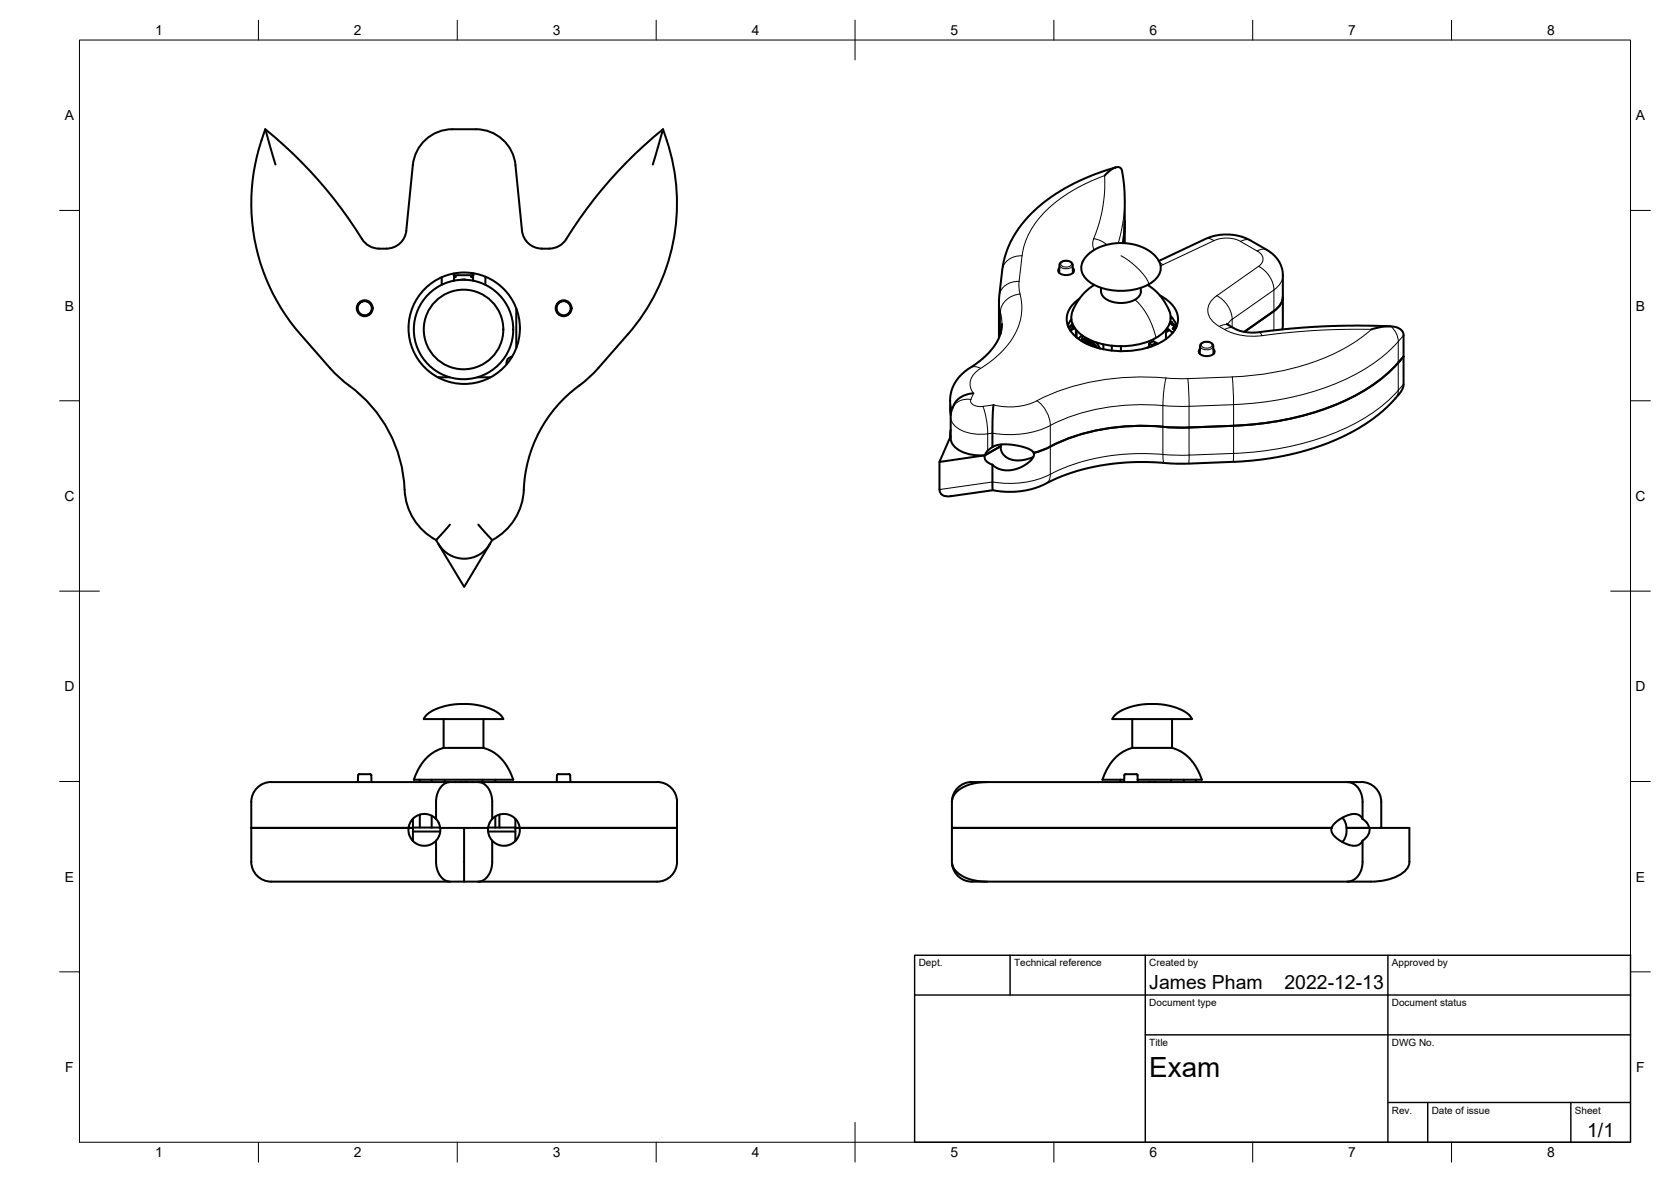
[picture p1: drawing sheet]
<svg xmlns="http://www.w3.org/2000/svg" width="420mm" height="297mm" viewBox="0 0 420 297" stroke-linecap="round" stroke-linejoin="round" font-family="sans-serif">
<!-- layer: Visible -->
<g fill="none" stroke="#000" stroke-width=".51">
<path d="M66.7 32.5l2.6 8.8M166.7 32.5l-2.6 8.8M167.7 35.3a50 50 0 0 1-9.9 48.7l-7.3 8.5M167.7 35.3l-1-2.8a110.2 110.2 0 0 0-24.4 27.6M277.7 44.1l1.2-1.1 1.4-.9 1-.1 .7 .5 .7 5.5 .1 7.5M280.5 42.1l-4.6 1.5-3.6 1.4-4.3 2.2-2.5 1.5-4.8 3.7-2.2 2.1-2.4 3-2.5 4.3-1.4 4.6-1 8.2v10.3M282.8 55.5l-.4 5.6M282.8 55.5v5.6M91.1 60.1a110.2 110.2 0 0 0-24.4-27.6 50.2 50.2 0 0 0 8.9 51.5l7.9 9.1a36.7 36.7 0 0 0 5.8 4.9 34.4 34.4 0 0 1 12.5 26.3 15 15 0 0 0 7.9 11.4M111.1 69.7v1.9M114 68.7l.2 .5M114.2 69.2v1.4"/>
<path d="M116 70.3h1.1M119 69.2v1.4M119.1 68.7v.5h-4.9M122 69.5v2.1M129.8 77.5v9.9M142.4 60.1a5 5 0 0 1-4.3 2.4 5.9 5.9 0 0 1-6-2.2l-.7-1.5-.1-.8-1.7-16.5a10 10 0 0 0-9.9-9h-6a10 10 0 0 0-9.9 9l-1.6 16.5a5 5 0 0 1-5 4.5 5.7 5.7 0 0 1-6.2-2.4M266.3 68.6l.2-2.4 .6-.5 .8-.2 1.1 .2 .6 .5 .2 2.4M266.4 67.4a.98 .98 0 0 0-.2 1.1 .98 .98 0 0 0 1 .5 2.26 2.26 0 0 0 2.9-1l-.3-.6M269.7 78a5 5 0 0 0 2.1 6 18.7 18.7 0 0 0 20.2 0 5 5 0 0 0 2-6M275.1 71.6a13.7 13.7 0 0 0-5.4 6.4M276.8 72.3v1M276.9 73.3a3.4 3.4 0 0 0 3 2.6 6.7 6.7 0 0 0 6.6-1.5l.4-1.1"/>
<path d="M286.9 72.3v1M288.5 71.6l.5 .3a13.6 13.6 0 0 1 5 6.1M291.4 65.6l11.9-5.6 2.4-.8 2-.3 2.5 .1 2.2 .5 1.9 .8 5.5 3.4 1.4 1.5 1 1.7 .4 1.9-.2 14M291.5 65.7a4.1 4.1 0 0 1-2 5.3 15 15 0 0 1-16-.5 4.1 4.1 0 0 1-.2-6.3l1.7-1.3 2.5-1.1 2.3-.6 3.2-.1 2.5 .4 2.6 1 2 1.5 1.3 1.7M291.7 74.3a7.3 7.3 0 0 1 4.5 6 7.1 7.1 0 0 1-4.7 5.9 21.9 21.9 0 0 1-19.7-.6 6.5 6.5 0 0 1-3.5-6.1 6.7 6.7 0 0 1 3.1-4.4M294.3 79.5l1 1.1 .6 1.2M294.6 79.7l-.3 .1M294.7 79.9l-.4 .2M320.3 78.2l-7.4 5.2M322.6 74.5l-.4 1.7-.8 1-1.1 1M110.1 94.8h3M120.1 94.8h3.2"/>
<path d="M128.7 89.6a1.6 1.6 0 0 0-1.3 1.9M150.5 92.5l-.6 .6a36.7 36.7 0 0 1-5.7 4.9 34.3 34.3 0 0 0-12.6 26.3 15 15 0 0 1-7.8 11.4M244.8 98.9l-1.6 .2-1.4 .6-1.3 1-.6 .9-.8 2.6-.1 5.9a4.3 4.3 0 0 0 3.3 3.6l2.9 .7h2.5M251.2 81.1l.4 2.7M251.9 81.4l-.1 1.6-.5 1.7-.9 1.8-1 1.2-2.8 2.9-4.6 3.2-2 2.5-.6 1.5-.4 1.8-.1 3.8 .2 1M269.4 80.2l-.9 1.6M269.7 81.4l-1.1 .8M269.7 81.5l-1 .9M269.9 82.6l.1-.5v.5M270.2 82.5l-1.1 .6M270.5 82.9v1.8M270.7 83.1v1.7"/>
<path d="M272.1 84.3l-.5 .3-.4 .6M272.3 84.4l-.3 1.3M272.4 85.9a2.06 2.06 0 0 1 2.7 1l.3 .4M273 84.9l-.7 .4M273.2 85.6v.1M273.3 85.6l-.3 .2M273.4 85.7l-.7 .4M273.7 85.3a1.43 1.43 0 0 0-1.8 .4M273.9 85.8l-.8 .5M274.2 86l-.8 .5M274.4 85.6v.1M274.4 85.7l1.4 1.7"/>
<path d="M274.6 85.6l-.2 .1M274.6 86.3l-.7 .4M274.8 86.5v.5M274.8 86.7l-.4 .2M275.6 86l1 1.6M277.4 86.5v1.3M279.5 86.9v1.2M281.9 87v1.3M288.9 87.2h.2M289.6 86.7v.3M290.7 86.1l-1.1 .6-.7-.4M291 86.5l-1-.8-1.1 .6v.9l-.4 .2"/>
<path d="M293.2 82.9v2.3M293.2 82.8l.6 .3-.5 .3zM293.2 83.4h.1M293.4 82.5l1.5 1.2M294.2 80.9l.6 .2-.3 .3-.4-.1M294.6 83.4h.4M294.7 81.6l.4-.2 .1 .4 .3-.1-.3 .2-.2-.3zM294.9 82.5l.5 .4M295 82.6l.4 .2M295 81.7l.2 .2 .3-.2M295 81.7h.1M295 81.6h-.3"/>
<path d="M295.1 81.6v.1M295.3 81.7h.1M295.3 82.5h.1M295.4 82.2l-.4 .4M295.7 82.2v.2M295.7 82.2v.1M295.7 82.2h.1M295.9 81.8l-.5 .3-.1 .4-.3 .1M301.7 88.9l.1-2.3 .5-.5 .9-.2 1.1 .1 .7 .6 .1 2.3M301.7 87.7a.98 .98 0 0 0-.1 1.1 .98 .98 0 0 0 .9 .6 2.26 2.26 0 0 0 2.9-1l-.3-.7M308.5 81.4l3 1.7 3.2 .5 9.6-1 7.7-.6 8.8-.2 8.8 .2M344.8 82.8l2.5-.6 2.5-.2 1.8 .4 1 .9 .3 .9-.1 13.1-.5 1.1-1.6 1.9-4 3.8-5.1 3.5-5.7 2.9-5.4 2.1-4.6 1.3-5.9 1.2-5.3 .7-16.6 .7-12.2-.4-7.8 .7-4.5 .8-3.9 1.1-3.7 1.4-4.7 2.2-2.4 .7-4.1 .6-3-.1-2.2-.3"/>
<path d="M352.9 89.6a42.5 42.5 0 0 1-19.4 13 77.8 77.8 0 0 1-23.3 4.4M236.2 116.1v6.9a1.75 1.75 0 0 0 2.2 1.7l11.2-1.5M239 108l-.1 1.9v-.4M239 109.6l-2.8 6.5 11.4-1.7M247.6 114.4l4.1-2.3v.9l.5 1.1 .6 .7 1.3 .6 1.1 .3h1.3l1.5-.2 1.8-.6M247.6 114.4a2.09 2.09 0 0 0 1.9 2.4M249.5 116.8l.1 6.4M249.5 112.4l1.8-.7 3.3 .1 3.7 .9 1.2 .6 .4 .5M249.5 112.3l-1.3 1.2-.6 .9M249.8 101.8l-.2 4-.1 6.6M251.8 111.7l-.1 .4-4.1 2.3M259.9 113.8v.9l-.9 1.2-1.9 1.3-2 .8-1.4 .2-1.8-.1-1.4-.6-1-.7"/>
<path d="M264.1 112.2l-2.3 1-1.9 .6M310.2 107l-15.3 .4a54.4 54.4 0 0 0-30.8 4.8M110.3 136.8a7.5 7.5 0 0 0 12.9 0M110.7 137.4l6 10.1 6-10.1M113.1 131.8l-3.5 3.9 1.1 1.7M120.3 131.8l3.5 3.9-.7 1.1M123.1 136.8l-.4 .6M107.4 179.6l1.6-1.1 3-1.1 3-.5h3.1l3.2 .5 2.3 .9 2.2 1.3 .8 1.1h-20zM280.5 179.6l1.7-1.1 2.8-1.1 3.2-.5h3l3.2 .5 2.4 .9 2.1 1.3 .8 1.1h-20zM68.2 196.5h97M68.2 196.5a5 5 0 0 0-5 5v15.1a5.2 5.2 0 0 0 6.1 5h95.9M90 196.5v-1.7a1.09 1.09 0 0 1 1.4-.3h.9a.88 .88 0 0 1 1.1 .3v1.7"/>
<path d="M105.6 195.9v.6M108.5 195.9v.6M111.5 187.9l-2.2 1-2.2 1.8-1.7 2.3-1.3 2.9h25l-1.3-2.7-1.6-2.4-2.1-1.7-2.5-1.2M111.5 187.9h10.1M111.5 180.7v7.2M111.8 195.9v.6M113.1 196.5l-.9 .2-.9 .6-.8 .9-.5 1-.4 2v4.6l-.7-.6-.9-.4-1.2-.3-1.1 .2-1.3 .6-.8 .7-.7 1.2-.2 .9h1.1v-2.3M116.1 196.5h-.4M117.1 196.5h.3M120.3 196.5l.9 .2 .9 .6 .8 .9 .5 1 .4 2v4.6l.7-.6 .9-.4 1.2-.3 1.1 .2 1.3 .6 .8 .7 .7 1.2 .2 .9M121.3 195.9v.6M121.6 180.7v7.2"/>
<path d="M124.5 195.9v.6M140 196.5l.1-1.7a.83 .83 0 0 1 1-.3h1.2a.91 .91 0 0 1 1.1 .3v1.7M165.2 196.5a5 5 0 0 1 5 5v15.1a5 5 0 0 1-5 5M244.3 196.5h98M244.4 196.5a5 5 0 0 0-5 5M248.2 196.5l-3.2 .3-2.9 1-1 .7-1 1-.5 .8-.2 1.2M281.7 195.9v.6M284.7 187.9l-2.3 1-2.2 1.8-1.7 2.3-1.3 2.9h5.5M284.7 187.9h10M284.7 180.7v7.2M285.7 194.5h-1.9a.88 .88 0 0 0-1.1 .3v1.7M285.7 194.5l.3 .3"/>
<path d="M286 194.8l.1 1.7M289.2 196.5h-.4M290.2 196.5h.4M294.4 195.9v.6M294.7 187.9l2.6 1.2 2 1.7 1.7 2.4 1.2 2.7h-16.2M294.7 180.7v7.2M297.7 195.9v.6M300.7 195.9v.6M338.7 196.5l1 .2 1.1 .6 1.3 1.6 .5 2.3v4.6M342.3 196.5a5 5 0 0 1 5 5v6.6M63.2 208.1h39.5zM103.8 211.3v-3.2h-1.1l.1 1.3 .4 1.1 .9 1.1 1.1 .7 1.2 .2h1l1.2-.4 1-.8v5.6l.3 1.6 .6 1.3 .8 1 .8 .5 1 .3"/>
<path d="M103.8 208h6.9M103.8 209h6.9M105.6 204.7v3.3M108.5 205v3M109.7 205.8l.6 .9M110.7 208l-.2 1.8-.8 1.4M116.7 208.1v13.5M122.7 209h6.9M122.7 208l.2 1.8 .9 1.4M122.7 208h6.9M123.8 211.3l1 .8 1.2 .4h1l1.2-.2 1.1-.7 .9-1.1 .4-1.1 .1-1.3h-1.1v3.2M123.8 211.3v5.6l-.3 1.6-.6 1.3-.8 1-.8 .5-1 .3"/>
<path d="M123.8 205.8l-.8 1.2-.3 1.1h-12l-.4-1.4M124.5 205.2v2.8M125.6 204.7v3.3M129.6 205.8v2.3h1.1M130.7 208.1h39.5zM239.4 201.5v6.6h95.4M334.8 208.1v1l.6 .9 1.4 1.2 1.6 .8 1.3 .5h1.4l.9-.4 .6-.8M334.8 208.1h-95.4v8.6l.5 1.7 1.5 1.4 1.8 1 2.5 .6 2.5 .2M337.5 211.6l.9-1.5 .2-2h15.8v8.5M337.5 205.5l.7 1.1 .4 1.5h5.7l-.1-.4a3.5 3.5 0 0 0-1.6-1.9M342.6 211.3v5.6l-.4 1.9-.5 1-.9 1-.9 .5-1.2 .3M342.6 205.8l-.5-.7-.9-.5-1.8 .1-1.4 .6-1.5 .8-1.2 1.1-.5 .9"/>
<path d="M344.3 208a3.1 3.1 0 0 1-1.7 3.2M354.4 216.6a4.7 4.7 0 0 1-3.4 3.7 15.6 15.6 0 0 1-6.3 1.3h-98.8a5.5 5.5 0 0 1-6.5-4.1v-.4"/>
<circle cx="91.7" cy="77.5" r="2"/>
<circle cx="91.7" cy="77.5" r="1.85"/>
<circle cx="91.7" cy="77.5" r="1.79"/>
<circle cx="114.5" cy="69.5" r=".16"/>
<circle cx="118.6" cy="69.5" r=".16"/>
<circle cx="141.7" cy="77.5" r="2"/>
<circle cx="141.7" cy="77.5" r="1.85"/>
<circle cx="141.7" cy="77.5" r="1.79"/>
<circle cx="116.6" cy="82.8" r="12.5"/>
<circle cx="116.6" cy="82.8" r="10"/>
<circle cx="116.7" cy="82.5" r="14"/>
</g>
<!-- layer: Visible Narrow -->
<g fill="none" stroke="#000" stroke-width=".25">
<path d="M275 60a36.1 36.1 0 0 0 2.7-15.9 35.1 35.1 0 0 0-18.2 13.2 17.1 17.1 0 0 0-2.5 7M275 60l1.8 .5 1.5 1M275 60l-.3 1.4 .4 1.4M280.5 42.1h-.1M282.8 50.2l-.1 3.1-.4 3.2-1.1 4.6M251.2 75.8l.3 2.6M251.5 78.4a5 5 0 0 1 5-4.5 14.7 14.7 0 0 1-4.4 14.2l-2.5 2.4-3 2.1-1.5-.5-1.2 .3M251.5 78.4l.4 3M251.5 78.4v5.6M252 67.8a4.4 4.4 0 0 1 5-3.5l-.8 6.9 .3 2.7M256.3 70.7a4.6 4.6 0 0 0-5 3.5M266.4 66.6a1.9 1.9 0 0 0 3.3 0"/>
<path d="M266.8 66.1a1.7 1.7 0 0 1 2.6 .3 1.59 1.59 0 0 1-2.7 0zM281.9 64.3l1.9 1.2 2.7 2.3 1.5 1.9 .9 1.7M285.4 75.3l1.7 1.8 1.6 2.5 .9 2 1.1 3.3M291.6 66.1l.8 .4M292.4 66.5l-.6 .3M303.1 60a2.08 2.08 0 0 1 2.1 .5M305.2 60.5l-12.8 6M305.9 74.3a4 4 0 0 0-.2 7.2l.9 .6a2.53 2.53 0 0 1 2.5-.3M306 74.3a7.2 7.2 0 0 1 3.8 5.9M311.9 60.7l4.2 2.4M314.4 60.4a2.42 2.42 0 0 0-2.5 .3 7.9 7.9 0 0 0-6.7-.2M316.4 66.9l-10.5 7.4"/>
<path d="M316.5 66.9a7.2 7.2 0 0 1 3.8 5.9l1.1-.9 .8-1 .4-1.7M318.6 62.8a2.42 2.42 0 0 0-2.5 .3 2.11 2.11 0 0 1 1.5 1.8 2.11 2.11 0 0 1-1.1 2M246.6 92.6a4.1 4.1 0 0 0-1.8 6.3l-.7 1.5a1.68 1.68 0 0 0 2 1.8l1-.1M269.8 81.8l-1 .8M270 82.1l-1 .7M270 82v.1M293.2 95l-.6 3.2-.2 3.7M293.2 95a59.9 59.9 0 0 0-32.5 5.7M295.1 82.5h.2M295.1 82.5h-.1M295.4 82.3v.2M295.4 82.1v.4"/>
<path d="M295.4 82.3l-.3 .2M295.4 82.5l.2 .1M295.4 82.5l-.1 .3M295.9 81.8l-.5 .3 .3 .1M298.7 95.1l.3 7M301.8 86.9a1.9 1.9 0 0 0 3.3 0M302.1 86.4a1.7 1.7 0 0 1 2.7 .3 1.59 1.59 0 0 1-2.8 0zM306.6 82l1.3 .8M307.9 82.8a15.4 15.4 0 0 0 9.4 1.6M309.8 80.2l-.7 .7-.4 .7M309.8 80.2l10.5-7.3v10.1M309.8 80.2v2"/>
<path d="M309.8 94.7l-11.8 .5-4.8-.2M309.8 94.7l.4 7M310.4 82.5a2.41 2.41 0 0 0-2.5 .3M316.6 83.5l.3 .2 .4 .6M317.3 84.4a178.9 178.9 0 0 1 27.5-1.6 49.8 49.8 0 0 1-24 10.7l-6.5 .9-4.4 .3M322.6 81.5l-.3 1.3M349.8 82l1.2 1.6 .4 1.1 .2 1.1a45 45 0 0 1-20.2 12.2 78.7 78.7 0 0 1-21.2 3.7M352.9 84.3l-1.3 1.5v12.3l1.3-1.5M238.9 100.6l.5 2.2M239 104.8a4.5 4.5 0 0 0 3.6 3.7l3.2 .6 2.6-.1M244.1 100.4a4.2 4.2 0 0 0-4.6 2.1M247.1 102.1a21 21 0 0 1 1.3 6.9"/>
<path d="M248.3 109v4.3M260.7 100.7a15.9 15.9 0 0 1-10.9 1.1l-2.7 .3M260.7 100.7a8.1 8.1 0 0 1 3.4 6.2M264.1 106.9a23.6 23.6 0 0 1-14.6 2l-1.2 .1M264.1 119.2a23.6 23.6 0 0 1-14.6 1.9l-13.3 1.9M264.1 106.9v12.3M264.1 119.2l-.3 1.4-.7 .9M292.4 114.2a52.4 52.4 0 0 0-28.3 5M292.4 101.9v12.3M292.4 101.9l6.6 .2M292.4 114.2l6.6 .2M292.4 114.2l.1 1.3 .2 .8"/>
<path d="M292.4 101.9a52.5 52.5 0 0 0-28.3 5M299 102.1v12.3l11.2-.5M299 102.1l11.2-.4v12.2M299 114.4l-.1 2.1M310.2 113.9l-.2 2.2M350.9 100.1l.6-1.1 .1-.9a45 45 0 0 1-20.2 12.2 78.7 78.7 0 0 1-21.2 3.6"/>
</g>
<!-- layer: Visible -->
<g fill="#000">
<circle cx="295.1" cy="81.6" r=".25"/>
<circle cx="295.5" cy="81.7" r=".25"/>
</g>
<!-- layer: BORDER -->
<g fill="none" stroke="#000" stroke-width=".25">
<path d="M20 10.1h390v276.9h-390zM65 5.1v5M115 5.1v5M165 5.1v5M215 5.1v10M265 5.1v5M315 5.1v5M365 5.1v5M15 52.9h5M410 52.9h5M15 100.7h5M410 100.7h5"/>
<path d="M15 148.6h10M405 148.6h10M15 196.4h5M410 196.4h5M15 244.2h5M410 244.2h5M65 287v5M115 287v5M165 287v5M215 282.1v9.9M265 287v5M315 287v5"/>
<path d="M365 287v5"/>
</g>
<!-- layer: TITLEBLOCK -->
<path d="M230 240.1h180v46.9h-180zM230 250h180M254 240.1v9.9M288 240.1v46.9M349 240.1v46.9M288 260.1h122M349 277.1h61M359 277.1v9.9M395 277.1v9.9" fill="none" stroke="#000" stroke-width=".36"/>
<text font-size="7" x="289" y="270.6">Exam</text>
<g font-size="4.9">
<text x="289" y="248.5">James Pham</text>
<text x="323" y="248.5">2022-12-13</text>
<text x="399.1" y="285.7">1/1</text>
</g>
<g font-size="3.5">
<text x="39" y="8.8">1</text>
<text x="89" y="8.8">2</text>
<text x="139" y="8.8">3</text>
<text x="189" y="8.8">4</text>
<text x="239" y="8.8">5</text>
<text x="289" y="8.8">6</text>
<text x="339" y="8.8">7</text>
<text x="389" y="8.8">8</text>
<text x="16.3" y="30.2">A</text>
<text x="411.3" y="30.2">A</text>
<text x="16.3" y="78">B</text>
<text x="411.3" y="78">B</text>
<text x="16.2" y="125.9">C</text>
<text x="411.2" y="125.9">C</text>
<text x="16.2" y="173.7">D</text>
<text x="411.2" y="173.7">D</text>
<text x="16.3" y="221.6">E</text>
<text x="411.3" y="221.6">E</text>
<text x="16.4" y="269.4">F</text>
<text x="411.4" y="269.4">F</text>
<text x="39" y="290.8">1</text>
<text x="89" y="290.8">2</text>
<text x="139" y="290.8">3</text>
<text x="189" y="290.8">4</text>
<text x="239" y="290.8">5</text>
<text x="289" y="290.8">6</text>
<text x="339" y="290.8">7</text>
<text x="389" y="290.8">8</text>
</g>
<g font-size="2.5">
<text x="231" y="242.9">Dept.</text>
<text x="255" y="242.9">Technical reference</text>
<text x="289" y="242.9">Created by</text>
<text x="350" y="242.9">Approved by</text>
<text x="289" y="252.8">Document type</text>
<text x="350" y="252.8">Document status</text>
<text x="289" y="262.9">Title</text>
<text x="350" y="262.9">DWG No.</text>
<text x="350" y="279.9">Rev.</text>
<text x="360" y="279.9">Date of issue</text>
<text x="396" y="279.9">Sheet</text>
</g>
</svg>
